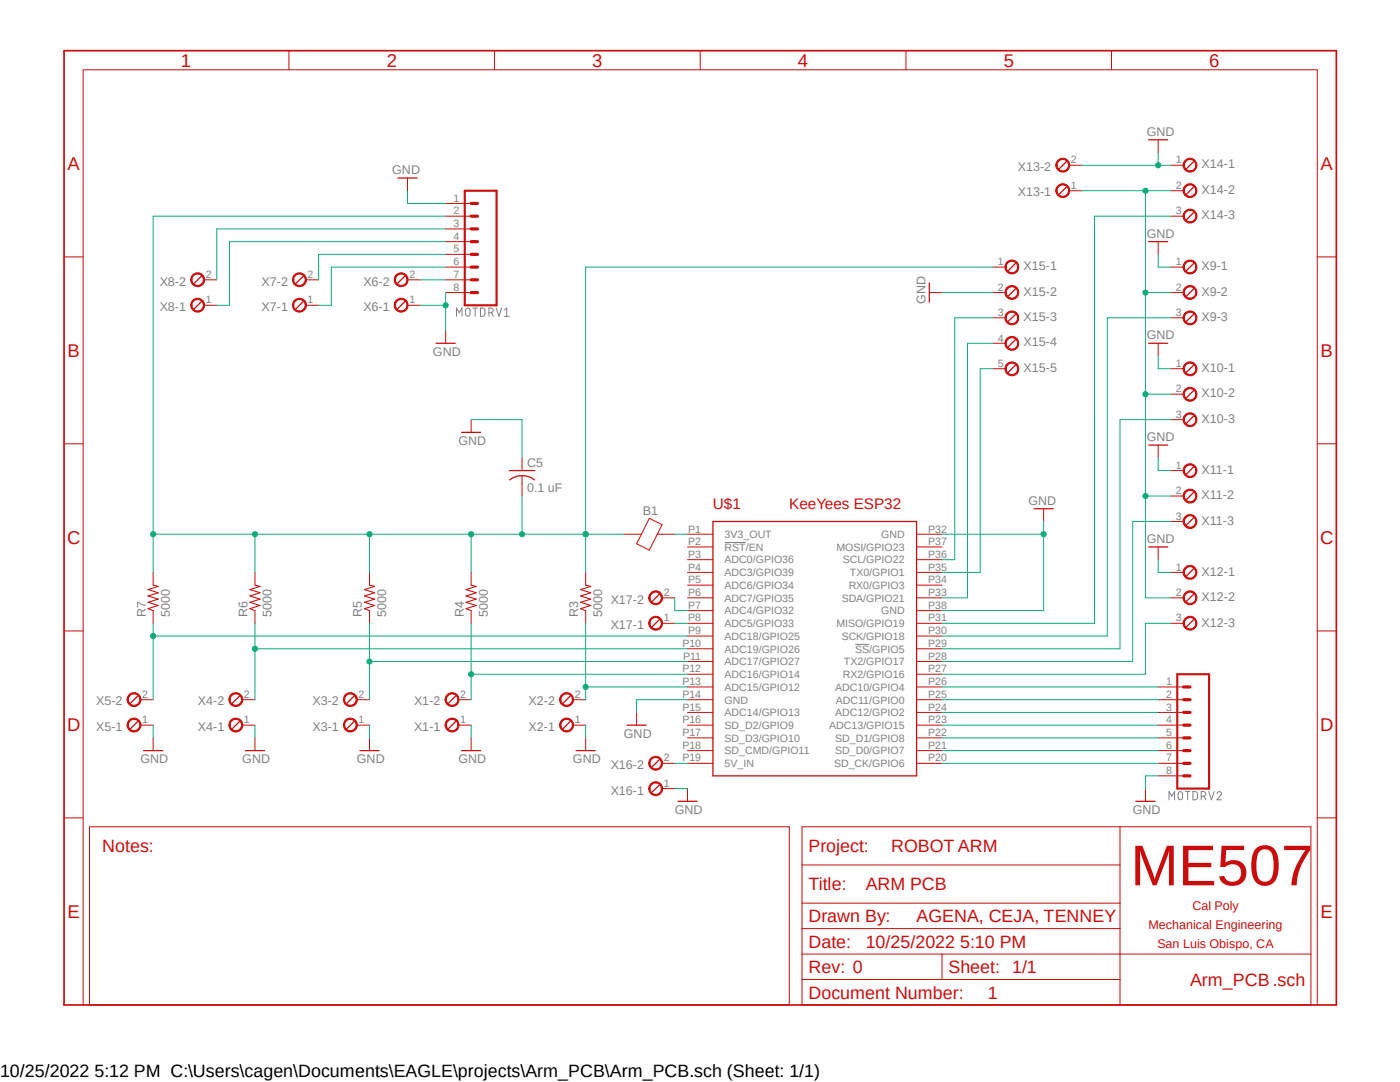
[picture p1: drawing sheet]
<svg xmlns="http://www.w3.org/2000/svg" width="279mm" height="216mm" viewBox="0 0 279 216" stroke-linecap="round" stroke-linejoin="round" font-family="sans-serif">
<path d="M12.3 9.8l254.8 191.3M267.1 9.8l-254.8 191.3" fill="none" stroke="#fff" stroke-width=".2"/>
<g fill="none" stroke="#808080" stroke-width=".2">
<path d="M91.1 63.1v-1.6l.6 .9 .5-.9v1.6M93 61.7l.1-.1a.44 .44 0 0 1 .7 .3v.8a.45 .45 0 0 1-.3 .4 .45 .45 0 0 1-.5-.2zM94.4 61.5h.9M94.8 61.5v1.6M95.9 61.5l.7 .1a1.26 1.26 0 0 1 .1 1.3l-.3 .2h-.5zM97.6 62.4h.4a.47 .47 0 0 0 .5-.5 .47 .47 0 0 0-.5-.4h-.4v1.6M98.1 62.4l.4 .7M99 61.5l.6 1.6 .5-1.6M100.7 63.1h.9M100.7 61.8l.4-.3v1.6M144.6 108.2h4.2M170.7 128.6h2.8"/>
<path d="M233.3 159.6v-1.7l.5 1 .6-1v1.7M235.2 158.2l.1-.2a.44 .44 0 0 1 .7 .4v.7a.45 .45 0 0 1-.3 .5 .45 .45 0 0 1-.5-.3zM236.6 157.9h.8M237 157.9v1.7M238.1 157.9l.7 .1a1.26 1.26 0 0 1 .1 1.3l-.4 .3h-.4zM239.7 158.9h.5a.47 .47 0 0 0 .5-.5 .47 .47 0 0 0-.5-.5h-.5v1.7M240.3 158.9l.4 .7M241.2 157.9l.6 1.7 .5-1.7M242.9 158.3a.44 .44 0 0 1 .6-.3 .44 .44 0 0 1 .1 .7l-.7 .9h.9"/>
</g>
<g fill="none" stroke="#c90d0c" stroke-width=".2">
<path d="M137.2 106.6h5.1M137.2 109.1h5.1M137.2 111.7h5.1M137.2 114.2h5.1M137.2 116.8h5.1M137.2 119.3h5.1M182.9 106.6h5.1M182.9 109.1h5.1M182.9 111.7h5.1M182.9 114.2h5.1M182.9 116.8h5.1M182.9 119.3h5.1"/>
<path d="M208.3 101.5v2.6M137.2 121.8h5.1M137.2 124.4h5.1M137.2 126.9h5.1M137.2 129.5h5.1M137.2 132h5.1M137.2 134.5h5.1M137.2 137.1h5.1M137.2 139.6h5.1M182.9 121.8h5.1M182.9 124.4h5.1M182.9 126.9h5.1"/>
<path d="M182.9 129.5h5.1M182.9 132h5.1M182.9 134.5h5.1M182.9 137.1h5.1M182.9 139.6h5.1M127 142.2v2.5M137.2 142.2h5.1M137.2 144.7h5.1M137.2 147.2h5.1M137.2 149.8h5.1M137.2 152.3h5.1M182.9 142.2h5.1"/>
<path d="M182.9 144.7h5.1M182.9 147.2h5.1M182.9 149.8h5.1M182.9 152.3h5.1"/>
</g>
<path d="M142.3 104.1h40.6v50.7h-40.6zM206.4 101.5h3.8M113.8 143.9l-1.5 1.6M125.1 144.7h3.8" fill="none" stroke="#c90d0c" stroke-width=".25"/>
<path d="M112 143.8a1.4 1.4 0 0 1 2.2 .1 1.4 1.4 0 0 1-.7 2.1 1.4 1.4 0 0 1-1.8-1.3h.2a1.15 1.15 0 0 1 1.6-1.1 1.15 1.15 0 0 1 .4 1.8 1.15 1.15 0 0 1-1.9-.3l-.1-.4h-.2z" fill-rule="evenodd" fill="#c90d0c"/>
<path d="M112 143.8a1.4 1.4 0 0 1 2.2 .1 1.4 1.4 0 0 1-.7 2.1 1.4 1.4 0 0 1-1.8-1.3h.2a1.15 1.15 0 0 1 1.6-1.1 1.15 1.15 0 0 1 .4 1.8 1.15 1.15 0 0 1-1.9-.3l-.1-.4h-.2zM114.3 144.7h2.6" fill="none" stroke="#c90d0c" stroke-width=".2"/>
<path d="M113.8 138.9l-1.5 1.5" fill="none" stroke="#c90d0c" stroke-width=".25"/>
<path d="M112 138.7a1.4 1.4 0 0 1 2.2 .1 1.4 1.4 0 0 1-.7 2.1 1.4 1.4 0 0 1-1.8-1.3h.2a1.15 1.15 0 0 1 1.6-1.1 1.15 1.15 0 0 1 .4 1.9 1.15 1.15 0 0 1-1.9-.4l-.1-.4h-.2z" fill-rule="evenodd" fill="#c90d0c"/>
<path d="M116.9 114.2v2.6M112 138.7a1.4 1.4 0 0 1 2.2 .1 1.4 1.4 0 0 1-.7 2.1 1.4 1.4 0 0 1-1.8-1.3h.2a1.15 1.15 0 0 1 1.6-1.1 1.15 1.15 0 0 1 .4 1.9 1.15 1.15 0 0 1-1.9-.4l-.1-.4h-.2zM114.3 139.6h2.6M116.9 121.8v2.6M116.9 147.2v2.6" fill="none" stroke="#c90d0c" stroke-width=".2"/>
<path d="M116.9 116.8l1 .2-2 .6 2 .7-2 .6 2 .6-2 .7 2 .6-2 .7 1 .3" fill="none" stroke="#c90d0c" stroke-width=".21"/>
<path d="M91 143.9l-1.5 1.6M115 149.8h3.8" fill="none" stroke="#c90d0c" stroke-width=".25"/>
<path d="M89.2 143.8a1.4 1.4 0 0 1 2.2 .1 1.4 1.4 0 0 1-.8 2.1 1.4 1.4 0 0 1-1.8-1.3h.3a1.15 1.15 0 0 1 1.5-1.1 1.15 1.15 0 0 1 .4 1.8 1.15 1.15 0 0 1-1.8-.3l-.1-.4h-.3z" fill-rule="evenodd" fill="#c90d0c"/>
<path d="M89.2 143.8a1.4 1.4 0 0 1 2.2 .1 1.4 1.4 0 0 1-.8 2.1 1.4 1.4 0 0 1-1.8-1.3h.3a1.15 1.15 0 0 1 1.5-1.1 1.15 1.15 0 0 1 .4 1.8 1.15 1.15 0 0 1-1.8-.3l-.1-.4h-.3zM91.5 144.7h2.5" fill="none" stroke="#c90d0c" stroke-width=".2"/>
<path d="M91 138.9l-1.5 1.5" fill="none" stroke="#c90d0c" stroke-width=".25"/>
<path d="M89.2 138.7a1.4 1.4 0 0 1 2.2 .1 1.4 1.4 0 0 1-.8 2.1 1.4 1.4 0 0 1-1.8-1.3h.3a1.15 1.15 0 0 1 1.5-1.1 1.15 1.15 0 0 1 .4 1.9 1.15 1.15 0 0 1-1.8-.4l-.1-.4h-.3z" fill-rule="evenodd" fill="#c90d0c"/>
<path d="M94 114.2v2.6M89.2 138.7a1.4 1.4 0 0 1 2.2 .1 1.4 1.4 0 0 1-.8 2.1 1.4 1.4 0 0 1-1.8-1.3h.3a1.15 1.15 0 0 1 1.5-1.1 1.15 1.15 0 0 1 .4 1.9 1.15 1.15 0 0 1-1.8-.4l-.1-.4h-.3zM91.5 139.6h2.5M94 121.8v2.6M94 147.2v2.6" fill="none" stroke="#c90d0c" stroke-width=".2"/>
<path d="M94 116.8l1 .2-2 .6 2 .7-2 .6 2 .6-2 .7 2 .6-2 .7 1 .3" fill="none" stroke="#c90d0c" stroke-width=".21"/>
<path d="M70.7 143.9l-1.5 1.6M92.1 149.8h3.8" fill="none" stroke="#c90d0c" stroke-width=".25"/>
<path d="M68.8 143.8a1.41 1.41 0 0 1 2.3 0 1.41 1.41 0 0 1-.7 2.2 1.41 1.41 0 0 1-1.9-1.3h.3a1.14 1.14 0 0 1 1.5-1.1 1.14 1.14 0 0 1 .6 1.7 1.14 1.14 0 0 1-1.9 .1l-.2-.7h-.3z" fill-rule="evenodd" fill="#c90d0c"/>
<path d="M68.8 143.8a1.41 1.41 0 0 1 2.3 0 1.41 1.41 0 0 1-.7 2.2 1.41 1.41 0 0 1-1.9-1.3h.3a1.14 1.14 0 0 1 1.5-1.1 1.14 1.14 0 0 1 .6 1.7 1.14 1.14 0 0 1-1.9 .1l-.2-.7h-.3zM71.2 144.7h2.5" fill="none" stroke="#c90d0c" stroke-width=".2"/>
<path d="M70.7 138.9l-1.5 1.5" fill="none" stroke="#c90d0c" stroke-width=".25"/>
<path d="M68.8 138.7a1.41 1.41 0 0 1 2.3 0 1.41 1.41 0 0 1-.7 2.2 1.41 1.41 0 0 1-1.9-1.3h.3a1.14 1.14 0 0 1 1.5-1.1 1.14 1.14 0 0 1 .6 1.8 1.14 1.14 0 0 1-1.9 0l-.2-.7h-.3z" fill-rule="evenodd" fill="#c90d0c"/>
<path d="M73.7 114.2v2.6M68.8 138.7a1.41 1.41 0 0 1 2.3 0 1.41 1.41 0 0 1-.7 2.2 1.41 1.41 0 0 1-1.9-1.3h.3a1.14 1.14 0 0 1 1.5-1.1 1.14 1.14 0 0 1 .6 1.8 1.14 1.14 0 0 1-1.9 0l-.2-.7h-.3zM71.2 139.6h2.5M73.7 121.8v2.6M73.7 147.2v2.6" fill="none" stroke="#c90d0c" stroke-width=".2"/>
<path d="M73.7 116.8l1.1 .2-2.1 .6 2.1 .7-2.1 .6 2.1 .6-2.1 .7 2.1 .6-2.1 .7 1 .3" fill="none" stroke="#c90d0c" stroke-width=".21"/>
<path d="M47.8 143.9l-1.5 1.6M71.8 149.8h3.8" fill="none" stroke="#c90d0c" stroke-width=".25"/>
<path d="M46 143.8a1.41 1.41 0 0 1 2.2 0 1.41 1.41 0 0 1-.7 2.2 1.41 1.41 0 0 1-1.8-1.3h.2a1.14 1.14 0 0 1 1.5-1.1 1.14 1.14 0 0 1 .6 1.7 1.14 1.14 0 0 1-1.8 .1l-.3-.7h-.2z" fill-rule="evenodd" fill="#c90d0c"/>
<path d="M46 143.8a1.41 1.41 0 0 1 2.2 0 1.41 1.41 0 0 1-.7 2.2 1.41 1.41 0 0 1-1.8-1.3h.2a1.14 1.14 0 0 1 1.5-1.1 1.14 1.14 0 0 1 .6 1.7 1.14 1.14 0 0 1-1.8 .1l-.3-.7h-.2zM48.3 144.7h2.6" fill="none" stroke="#c90d0c" stroke-width=".2"/>
<path d="M47.8 138.9l-1.5 1.5" fill="none" stroke="#c90d0c" stroke-width=".25"/>
<path d="M46 138.7a1.41 1.41 0 0 1 2.2 0 1.41 1.41 0 0 1-.7 2.2 1.41 1.41 0 0 1-1.8-1.3h.2a1.14 1.14 0 0 1 1.5-1.1 1.14 1.14 0 0 1 .6 1.8 1.14 1.14 0 0 1-1.8 0l-.3-.7h-.2z" fill-rule="evenodd" fill="#c90d0c"/>
<path d="M50.9 114.2v2.6M46 138.7a1.41 1.41 0 0 1 2.2 0 1.41 1.41 0 0 1-.7 2.2 1.41 1.41 0 0 1-1.8-1.3h.2a1.14 1.14 0 0 1 1.5-1.1 1.14 1.14 0 0 1 .6 1.8 1.14 1.14 0 0 1-1.8 0l-.3-.7h-.2zM48.3 139.6h2.6M50.9 121.8v2.6M50.9 147.2v2.6" fill="none" stroke="#c90d0c" stroke-width=".2"/>
<path d="M50.9 116.8l1 .2-2 .6 2 .7-2 .6 2 .6-2 .7 2 .6-2 .7 1 .3" fill="none" stroke="#c90d0c" stroke-width=".21"/>
<path d="M27.5 143.9l-1.5 1.6M49 149.8h3.8" fill="none" stroke="#c90d0c" stroke-width=".25"/>
<path d="M25.7 143.8a1.4 1.4 0 0 1 2.2 .1 1.4 1.4 0 0 1-.7 2.1 1.4 1.4 0 0 1-1.8-1.3h.2a1.13 1.13 0 0 1 1.5-1.1 1.13 1.13 0 0 1 .5 1.8 1.13 1.13 0 0 1-1.9-.3l-.1-.4h-.2z" fill-rule="evenodd" fill="#c90d0c"/>
<path d="M25.7 143.8a1.4 1.4 0 0 1 2.2 .1 1.4 1.4 0 0 1-.7 2.1 1.4 1.4 0 0 1-1.8-1.3h.2a1.13 1.13 0 0 1 1.5-1.1 1.13 1.13 0 0 1 .5 1.8 1.13 1.13 0 0 1-1.9-.3l-.1-.4h-.2zM28 144.7h2.6" fill="none" stroke="#c90d0c" stroke-width=".2"/>
<path d="M27.5 138.9l-1.5 1.5" fill="none" stroke="#c90d0c" stroke-width=".25"/>
<path d="M25.7 138.7a1.4 1.4 0 0 1 2.2 .1 1.4 1.4 0 0 1-.7 2.1 1.4 1.4 0 0 1-1.8-1.3h.2a1.13 1.13 0 0 1 1.5-1.1 1.13 1.13 0 0 1 .5 1.9 1.13 1.13 0 0 1-1.9-.4l-.1-.4h-.2z" fill-rule="evenodd" fill="#c90d0c"/>
<g fill="none" stroke="#c90d0c" stroke-width=".2">
<path d="M57.7 10.1v3.8M98.7 10.1v3.8M139.7 10.1v3.8M180.8 10.1v3.8M221.8 10.1v3.8M81.3 35.5v2.6M12.8 51.3h3.8M262.9 51.3h3.8M12.8 88.6h3.8M94 83.7v2.6M104.2 91.4v2.5M104.2 94.9v4.1"/>
<path d="M262.9 88.6h3.8M30.6 114.2v2.6M124.5 106.6h3.5M128 106.6l1.6-3.2 2.5 1.3-.9 1.9M128 106.6l-1 1.9 2.6 1.3 1.6-3.2M131.2 106.6h3.5M12.8 125.9h3.8M25.7 138.7a1.4 1.4 0 0 1 2.2 .1 1.4 1.4 0 0 1-.7 2.1 1.4 1.4 0 0 1-1.8-1.3h.2a1.13 1.13 0 0 1 1.5-1.1 1.13 1.13 0 0 1 .5 1.9 1.13 1.13 0 0 1-1.9-.4l-.1-.4h-.2zM28 139.6h2.6M30.6 121.8v2.6M262.9 125.9h3.8M30.6 147.2v2.6"/>
<path d="M12.8 163.2h3.8M17.9 165h139.6v35.5h-139.6zM160.1 165h101.5v35.5h-101.5zM160.1 172.6h63.4M223.5 165v35.5M262.9 163.2h3.8M160.1 190.4h101.5M160.1 195.5h63.4M160.1 180.2h63.4M160.1 185.3h63.4M188 190.4v5.1M16.6 200.5v-186.6h246.3v186.6"/>
</g>
<path d="M30.6 116.8l1 .2-2.1 .6 2.1 .7-2.1 .6 2.1 .6-2.1 .7 2.1 .6-2.1 .7 1.1 .3" fill="none" stroke="#c90d0c" stroke-width=".21"/>
<path d="M79.4 35.5h3.8M80.8 60.2l-1.5 1.5M92.1 86.3h3.8M101.6 93.9h5.1M101.7 95.8a4 4 0 0 1 5 0M28.7 149.8h3.8" fill="none" stroke="#c90d0c" stroke-width=".25"/>
<path d="M12.8 10.1h253.9v190.4h-253.9z" fill="none" stroke="#c90d0c" stroke-width=".34"/>
<path d="M79 60a1.39 1.39 0 0 1 2.2 0 1.39 1.39 0 0 1-.7 2.2 1.39 1.39 0 0 1-1.8-1.3h.2a1.15 1.15 0 0 1 1.6-1.1 1.15 1.15 0 0 1 .4 1.9 1.15 1.15 0 0 1-1.9-.4l-.1-.4h-.2v-.5z" fill-rule="evenodd" fill="#c90d0c"/>
<path d="M79 60a1.39 1.39 0 0 1 2.2 0 1.39 1.39 0 0 1-.7 2.2 1.39 1.39 0 0 1-1.8-1.3h.2a1.15 1.15 0 0 1 1.6-1.1 1.15 1.15 0 0 1 .4 1.9 1.15 1.15 0 0 1-1.9-.4l-.1-.4h-.2v-.5zM81.3 60.9h2.6" fill="none" stroke="#c90d0c" stroke-width=".2"/>
<path d="M80.8 55.1l-1.5 1.5" fill="none" stroke="#c90d0c" stroke-width=".25"/>
<path d="M79 54.9a1.39 1.39 0 0 1 2.2 .1 1.39 1.39 0 0 1-.7 2.1 1.39 1.39 0 0 1-1.8-1.3h.2a1.15 1.15 0 0 1 1.6-1.1 1.15 1.15 0 0 1 .4 1.9 1.15 1.15 0 0 1-1.9-.4l-.1-.4h-.2v-.5z" fill-rule="evenodd" fill="#c90d0c"/>
<path d="M79 54.9a1.39 1.39 0 0 1 2.2 .1 1.39 1.39 0 0 1-.7 2.1 1.39 1.39 0 0 1-1.8-1.3h.2a1.15 1.15 0 0 1 1.6-1.1 1.15 1.15 0 0 1 .4 1.9 1.15 1.15 0 0 1-1.9-.4l-.1-.4h-.2v-.5zM81.3 55.8h2.6" fill="none" stroke="#c90d0c" stroke-width=".2"/>
<path d="M60.5 60.2l-1.5 1.5" fill="none" stroke="#c90d0c" stroke-width=".25"/>
<path d="M58.7 60a1.41 1.41 0 0 1 2.2 0 1.41 1.41 0 0 1-.7 2.2 1.41 1.41 0 0 1-1.8-1.3h.2a1.14 1.14 0 0 1 1.5-1.1 1.14 1.14 0 0 1 .6 1.8 1.14 1.14 0 0 1-1.8 0l-.3-.7h-.2z" fill-rule="evenodd" fill="#c90d0c"/>
<path d="M58.7 60a1.41 1.41 0 0 1 2.2 0 1.41 1.41 0 0 1-.7 2.2 1.41 1.41 0 0 1-1.8-1.3h.2a1.14 1.14 0 0 1 1.5-1.1 1.14 1.14 0 0 1 .6 1.8 1.14 1.14 0 0 1-1.8 0l-.3-.7h-.2zM61 60.9h2.6" fill="none" stroke="#c90d0c" stroke-width=".2"/>
<path d="M60.5 55.1l-1.5 1.5" fill="none" stroke="#c90d0c" stroke-width=".25"/>
<path d="M58.7 54.9a1.41 1.41 0 0 1 2.2 .1 1.41 1.41 0 0 1-.7 2.1 1.41 1.41 0 0 1-1.8-1.3h.2a1.14 1.14 0 0 1 1.5-1.1 1.14 1.14 0 0 1 .6 1.8 1.14 1.14 0 0 1-1.8 .1l-.3-.8h-.2z" fill-rule="evenodd" fill="#c90d0c"/>
<path d="M58.7 54.9a1.41 1.41 0 0 1 2.2 .1 1.41 1.41 0 0 1-.7 2.1 1.41 1.41 0 0 1-1.8-1.3h.2a1.14 1.14 0 0 1 1.5-1.1 1.14 1.14 0 0 1 .6 1.8 1.14 1.14 0 0 1-1.8 .1l-.3-.8h-.2zM61 55.8h2.6" fill="none" stroke="#c90d0c" stroke-width=".2"/>
<path d="M40.2 60.2l-1.5 1.5" fill="none" stroke="#c90d0c" stroke-width=".25"/>
<path d="M38.4 60a1.4 1.4 0 0 1 2.2 .1 1.4 1.4 0 0 1-.7 2.1 1.4 1.4 0 0 1-1.8-1.3h.2a1.14 1.14 0 0 1 1.5-1.1 1.14 1.14 0 0 1 .6 1.8 1.14 1.14 0 0 1-1.8 0l-.3-.7h-.2z" fill-rule="evenodd" fill="#c90d0c"/>
<path d="M38.4 60a1.4 1.4 0 0 1 2.2 .1 1.4 1.4 0 0 1-.7 2.1 1.4 1.4 0 0 1-1.8-1.3h.2a1.14 1.14 0 0 1 1.5-1.1 1.14 1.14 0 0 1 .6 1.8 1.14 1.14 0 0 1-1.8 0l-.3-.7h-.2zM40.7 60.9h2.6" fill="none" stroke="#c90d0c" stroke-width=".2"/>
<path d="M40.2 55.1l-1.5 1.5" fill="none" stroke="#c90d0c" stroke-width=".25"/>
<path d="M38.4 54.9a1.4 1.4 0 0 1 2.2 .2 1.4 1.4 0 0 1-.7 2.1 1.4 1.4 0 0 1-1.8-1.4h.2a1.14 1.14 0 0 1 1.5-1.1 1.14 1.14 0 0 1 .6 1.8 1.14 1.14 0 0 1-1.8 .1l-.3-.8h-.2z" fill-rule="evenodd" fill="#c90d0c"/>
<path d="M38.4 54.9a1.4 1.4 0 0 1 2.2 .2 1.4 1.4 0 0 1-.7 2.1 1.4 1.4 0 0 1-1.8-1.4h.2a1.14 1.14 0 0 1 1.5-1.1 1.14 1.14 0 0 1 .6 1.8 1.14 1.14 0 0 1-1.8 .1l-.3-.8h-.2zM40.7 55.8h2.6M88.9 66v2.5M228.6 157.4v2.5" fill="none" stroke="#c90d0c" stroke-width=".2"/>
<path d="M238.3 32.2l-1.6 1.5M87 68.5h3.8M226.7 159.9h3.8" fill="none" stroke="#c90d0c" stroke-width=".25"/>
<path d="M236.4 32.1a1.39 1.39 0 0 1 2.3 .2 1.39 1.39 0 0 1-.8 2 1.39 1.39 0 0 1-1.8-1.3h.2a1.15 1.15 0 0 1 1.6-1.1 1.15 1.15 0 0 1 .4 1.8 1.15 1.15 0 0 1-1.9-.3l-.1-.4h-.2z" fill-rule="evenodd" fill="#c90d0c"/>
<path d="M233.7 33h2.5M236.4 32.1a1.39 1.39 0 0 1 2.3 .2 1.39 1.39 0 0 1-.8 2 1.39 1.39 0 0 1-1.8-1.3h.2a1.15 1.15 0 0 1 1.6-1.1 1.15 1.15 0 0 1 .4 1.8 1.15 1.15 0 0 1-1.9-.3l-.1-.4h-.2z" fill="none" stroke="#c90d0c" stroke-width=".2"/>
<path d="M238.3 37.3l-1.6 1.5" fill="none" stroke="#c90d0c" stroke-width=".25"/>
<path d="M236.4 37.2a1.39 1.39 0 0 1 2.3 .1 1.39 1.39 0 0 1-.8 2.1 1.39 1.39 0 0 1-1.8-1.3h.2a1.15 1.15 0 0 1 1.6-1.2 1.15 1.15 0 0 1 .4 1.9 1.15 1.15 0 0 1-1.9-.4l-.1-.3h-.2l.1-.6z" fill-rule="evenodd" fill="#c90d0c"/>
<path d="M233.7 38.1h2.5M236.4 37.2a1.39 1.39 0 0 1 2.3 .1 1.39 1.39 0 0 1-.8 2.1 1.39 1.39 0 0 1-1.8-1.3h.2a1.15 1.15 0 0 1 1.6-1.2 1.15 1.15 0 0 1 .4 1.9 1.15 1.15 0 0 1-1.9-.4l-.1-.3h-.2l.1-.6z" fill="none" stroke="#c90d0c" stroke-width=".2"/>
<path d="M238.3 42.4l-1.6 1.5" fill="none" stroke="#c90d0c" stroke-width=".25"/>
<path d="M236.4 42.2a1.39 1.39 0 0 1 2.3 .2 1.39 1.39 0 0 1-.8 2.1 1.39 1.39 0 0 1-1.8-1.4h.2a1.15 1.15 0 0 1 1.6-1.1 1.15 1.15 0 0 1 .4 1.9 1.15 1.15 0 0 1-1.9-.4l-.1-.4h-.2l.1-.5z" fill-rule="evenodd" fill="#c90d0c"/>
<path d="M233.7 43.1h2.5M236.4 42.2a1.39 1.39 0 0 1 2.3 .2 1.39 1.39 0 0 1-.8 2.1 1.39 1.39 0 0 1-1.8-1.4h.2a1.15 1.15 0 0 1 1.6-1.1 1.15 1.15 0 0 1 .4 1.9 1.15 1.15 0 0 1-1.9-.4l-.1-.4h-.2l.1-.5z" fill="none" stroke="#c90d0c" stroke-width=".2"/>
<path d="M238.3 52.5l-1.6 1.6" fill="none" stroke="#c90d0c" stroke-width=".25"/>
<path d="M236.4 52.4a1.4 1.4 0 0 1 2.3 .1 1.4 1.4 0 0 1-.8 2.1 1.4 1.4 0 0 1-1.8-1.3h.2a1.15 1.15 0 0 1 1.6-1.1 1.15 1.15 0 0 1 .4 1.8 1.15 1.15 0 0 1-1.9-.3l-.1-.4h-.2z" fill-rule="evenodd" fill="#c90d0c"/>
<path d="M233.7 53.3h2.5M236.4 52.4a1.4 1.4 0 0 1 2.3 .1 1.4 1.4 0 0 1-.8 2.1 1.4 1.4 0 0 1-1.8-1.3h.2a1.15 1.15 0 0 1 1.6-1.1 1.15 1.15 0 0 1 .4 1.8 1.15 1.15 0 0 1-1.9-.3l-.1-.4h-.2z" fill="none" stroke="#c90d0c" stroke-width=".2"/>
<path d="M238.3 57.6l-1.6 1.5" fill="none" stroke="#c90d0c" stroke-width=".25"/>
<path d="M236.4 57.4a1.4 1.4 0 0 1 2.3 .2 1.4 1.4 0 0 1-.8 2.1 1.4 1.4 0 0 1-1.8-1.3h.2a1.15 1.15 0 0 1 1.6-1.2 1.15 1.15 0 0 1 .4 1.9 1.15 1.15 0 0 1-1.9-.3l-.1-.4h-.2z" fill-rule="evenodd" fill="#c90d0c"/>
<path d="M233.7 58.4h2.5M236.4 57.4a1.4 1.4 0 0 1 2.3 .2 1.4 1.4 0 0 1-.8 2.1 1.4 1.4 0 0 1-1.8-1.3h.2a1.15 1.15 0 0 1 1.6-1.2 1.15 1.15 0 0 1 .4 1.9 1.15 1.15 0 0 1-1.9-.3l-.1-.4h-.2z" fill="none" stroke="#c90d0c" stroke-width=".2"/>
<path d="M238.3 62.7l-1.6 1.5" fill="none" stroke="#c90d0c" stroke-width=".25"/>
<path d="M236.4 62.5a1.4 1.4 0 0 1 2.3 .2 1.4 1.4 0 0 1-.8 2.1 1.4 1.4 0 0 1-1.8-1.4h.2a1.15 1.15 0 0 1 1.6-1.1 1.15 1.15 0 0 1 .4 1.9 1.15 1.15 0 0 1-1.9-.4l-.1-.4h-.2z" fill-rule="evenodd" fill="#c90d0c"/>
<path d="M233.7 63.4h2.5M236.4 62.5a1.4 1.4 0 0 1 2.3 .2 1.4 1.4 0 0 1-.8 2.1 1.4 1.4 0 0 1-1.8-1.4h.2a1.15 1.15 0 0 1 1.6-1.1 1.15 1.15 0 0 1 .4 1.9 1.15 1.15 0 0 1-1.9-.4l-.1-.4h-.2z" fill="none" stroke="#c90d0c" stroke-width=".2"/>
<path d="M238.3 72.8l-1.6 1.5" fill="none" stroke="#c90d0c" stroke-width=".25"/>
<path d="M236.4 72.7a1.4 1.4 0 0 1 2.3 .1 1.4 1.4 0 0 1-.8 2.1 1.4 1.4 0 0 1-1.8-1.3h.2a1.15 1.15 0 0 1 1.6-1.1 1.15 1.15 0 0 1 .4 1.9 1.15 1.15 0 0 1-1.9-.4l-.1-.4h-.2z" fill-rule="evenodd" fill="#c90d0c"/>
<path d="M233.7 73.6h2.5M236.4 72.7a1.4 1.4 0 0 1 2.3 .1 1.4 1.4 0 0 1-.8 2.1 1.4 1.4 0 0 1-1.8-1.3h.2a1.15 1.15 0 0 1 1.6-1.1 1.15 1.15 0 0 1 .4 1.9 1.15 1.15 0 0 1-1.9-.4l-.1-.4h-.2z" fill="none" stroke="#c90d0c" stroke-width=".2"/>
<path d="M238.3 77.9l-1.6 1.5" fill="none" stroke="#c90d0c" stroke-width=".25"/>
<path d="M236.4 77.8a1.4 1.4 0 0 1 2.3 .1 1.4 1.4 0 0 1-.8 2.1 1.4 1.4 0 0 1-1.8-1.3h.2a1.15 1.15 0 0 1 1.6-1.1 1.15 1.15 0 0 1 .4 1.9 1.15 1.15 0 0 1-1.9-.4l-.1-.4h-.2z" fill-rule="evenodd" fill="#c90d0c"/>
<path d="M233.7 78.7h2.5M236.4 77.8a1.4 1.4 0 0 1 2.3 .1 1.4 1.4 0 0 1-.8 2.1 1.4 1.4 0 0 1-1.8-1.3h.2a1.15 1.15 0 0 1 1.6-1.1 1.15 1.15 0 0 1 .4 1.9 1.15 1.15 0 0 1-1.9-.4l-.1-.4h-.2z" fill="none" stroke="#c90d0c" stroke-width=".2"/>
<path d="M238.3 83l-1.6 1.5" fill="none" stroke="#c90d0c" stroke-width=".25"/>
<path d="M236.4 82.8a1.4 1.4 0 0 1 2.3 .2 1.4 1.4 0 0 1-.8 2.1 1.4 1.4 0 0 1-1.8-1.4h.2a1.15 1.15 0 0 1 1.6-1 1.15 1.15 0 0 1 .4 1.8 1.15 1.15 0 0 1-1.9-.3l-.1-.5h-.2z" fill-rule="evenodd" fill="#c90d0c"/>
<path d="M233.7 83.7h2.5M236.4 82.8a1.4 1.4 0 0 1 2.3 .2 1.4 1.4 0 0 1-.8 2.1 1.4 1.4 0 0 1-1.8-1.4h.2a1.15 1.15 0 0 1 1.6-1 1.15 1.15 0 0 1 .4 1.8 1.15 1.15 0 0 1-1.9-.3l-.1-.5h-.2z" fill="none" stroke="#c90d0c" stroke-width=".2"/>
<path d="M238.3 93.1l-1.6 1.6" fill="none" stroke="#c90d0c" stroke-width=".25"/>
<path d="M236.4 93a1.39 1.39 0 0 1 2.3 .2 1.39 1.39 0 0 1-.8 2.1 1.39 1.39 0 0 1-1.8-1.4h.2a1.15 1.15 0 0 1 1.6-1.1 1.15 1.15 0 0 1 .4 1.8 1.15 1.15 0 0 1-1.9-.3l-.1-.4h-.2z" fill-rule="evenodd" fill="#c90d0c"/>
<path d="M233.7 93.9h2.5M236.4 93a1.39 1.39 0 0 1 2.3 .2 1.39 1.39 0 0 1-.8 2.1 1.39 1.39 0 0 1-1.8-1.4h.2a1.15 1.15 0 0 1 1.6-1.1 1.15 1.15 0 0 1 .4 1.8 1.15 1.15 0 0 1-1.9-.3l-.1-.4h-.2z" fill="none" stroke="#c90d0c" stroke-width=".2"/>
<path d="M238.3 98.2l-1.6 1.5" fill="none" stroke="#c90d0c" stroke-width=".25"/>
<path d="M236.4 98.1a1.39 1.39 0 0 1 2.3 .1 1.39 1.39 0 0 1-.8 2.1 1.39 1.39 0 0 1-1.8-1.3h.2a1.15 1.15 0 0 1 1.6-1.2 1.15 1.15 0 0 1 .4 1.9 1.15 1.15 0 0 1-1.9-.3l-.1-.4h-.2z" fill-rule="evenodd" fill="#c90d0c"/>
<path d="M233.7 99h2.5M236.4 98.1a1.39 1.39 0 0 1 2.3 .1 1.39 1.39 0 0 1-.8 2.1 1.39 1.39 0 0 1-1.8-1.3h.2a1.15 1.15 0 0 1 1.6-1.2 1.15 1.15 0 0 1 .4 1.9 1.15 1.15 0 0 1-1.9-.3l-.1-.4h-.2z" fill="none" stroke="#c90d0c" stroke-width=".2"/>
<path d="M238.3 103.3l-1.6 1.5" fill="none" stroke="#c90d0c" stroke-width=".25"/>
<path d="M236.4 103.2a1.39 1.39 0 0 1 2.3 .1 1.39 1.39 0 0 1-.8 2.1 1.39 1.39 0 0 1-1.8-1.3h.2a1.15 1.15 0 0 1 1.6-1.2 1.15 1.15 0 0 1 .4 1.9 1.15 1.15 0 0 1-1.9-.4l-.1-.3h-.2z" fill-rule="evenodd" fill="#c90d0c"/>
<path d="M233.7 104.1h2.5M236.4 103.2a1.39 1.39 0 0 1 2.3 .1 1.39 1.39 0 0 1-.8 2.1 1.39 1.39 0 0 1-1.8-1.3h.2a1.15 1.15 0 0 1 1.6-1.2 1.15 1.15 0 0 1 .4 1.9 1.15 1.15 0 0 1-1.9-.4l-.1-.3h-.2z" fill="none" stroke="#c90d0c" stroke-width=".2"/>
<path d="M238.3 113.5l-1.6 1.5" fill="none" stroke="#c90d0c" stroke-width=".25"/>
<path d="M236.4 113.3a1.39 1.39 0 0 1 2.3 .2 1.39 1.39 0 0 1-.8 2.1 1.39 1.39 0 0 1-1.8-1.4h.2a1.15 1.15 0 0 1 1.6-1.1 1.15 1.15 0 0 1 .4 1.9 1.15 1.15 0 0 1-1.9-.4l-.1-.4h-.2z" fill-rule="evenodd" fill="#c90d0c"/>
<path d="M233.7 114.2h2.5M236.4 113.3a1.39 1.39 0 0 1 2.3 .2 1.39 1.39 0 0 1-.8 2.1 1.39 1.39 0 0 1-1.8-1.4h.2a1.15 1.15 0 0 1 1.6-1.1 1.15 1.15 0 0 1 .4 1.9 1.15 1.15 0 0 1-1.9-.4l-.1-.4h-.2z" fill="none" stroke="#c90d0c" stroke-width=".2"/>
<path d="M238.3 118.5l-1.6 1.6" fill="none" stroke="#c90d0c" stroke-width=".25"/>
<path d="M236.4 118.4a1.39 1.39 0 0 1 2.3 .2 1.39 1.39 0 0 1-.8 2.1 1.39 1.39 0 0 1-1.8-1.4h.2a1.15 1.15 0 0 1 1.6-1.1 1.15 1.15 0 0 1 .4 1.8 1.15 1.15 0 0 1-1.9-.3l-.1-.4h-.2z" fill-rule="evenodd" fill="#c90d0c"/>
<path d="M233.7 119.3h2.5M236.4 118.4a1.39 1.39 0 0 1 2.3 .2 1.39 1.39 0 0 1-.8 2.1 1.39 1.39 0 0 1-1.8-1.4h.2a1.15 1.15 0 0 1 1.6-1.1 1.15 1.15 0 0 1 .4 1.8 1.15 1.15 0 0 1-1.9-.3l-.1-.4h-.2z" fill="none" stroke="#c90d0c" stroke-width=".2"/>
<path d="M238.3 123.6l-1.6 1.5" fill="none" stroke="#c90d0c" stroke-width=".25"/>
<path d="M236.4 123.5a1.39 1.39 0 0 1 2.3 .1 1.39 1.39 0 0 1-.8 2.1 1.39 1.39 0 0 1-1.8-1.3h.2a1.15 1.15 0 0 1 1.6-1.2 1.15 1.15 0 0 1 .4 1.9 1.15 1.15 0 0 1-1.9-.3l-.1-.4h-.2z" fill-rule="evenodd" fill="#c90d0c"/>
<path d="M231.1 27.9v2.5M231.1 48.2v2.6M231.1 68.5v2.5M231.1 88.8v2.6M231.1 109.1v2.6M233.7 124.4h2.5M236.4 123.5a1.39 1.39 0 0 1 2.3 .1 1.39 1.39 0 0 1-.8 2.1 1.39 1.39 0 0 1-1.8-1.3h.2a1.15 1.15 0 0 1 1.6-1.2 1.15 1.15 0 0 1 .4 1.9 1.15 1.15 0 0 1-1.9-.3l-.1-.4h-.2z" fill="none" stroke="#c90d0c" stroke-width=".2"/>
<path d="M212.9 37.3l-1.6 1.5M229.2 27.9h3.8M229.2 48.2h3.8M229.2 68.5h3.8M229.2 88.8h3.8M229.2 109.1h3.8" fill="none" stroke="#c90d0c" stroke-width=".25"/>
<path d="M211 37.2a1.39 1.39 0 0 1 2.3 .1 1.39 1.39 0 0 1-.8 2.1 1.39 1.39 0 0 1-1.8-1.3h.2a1.15 1.15 0 0 1 1.6-1.2 1.15 1.15 0 0 1 .4 1.9 1.15 1.15 0 0 1-1.9-.4l-.1-.3h-.2l.1-.6z" fill-rule="evenodd" fill="#c90d0c"/>
<path d="M211 37.2a1.39 1.39 0 0 1 2.3 .1 1.39 1.39 0 0 1-.8 2.1 1.39 1.39 0 0 1-1.8-1.3h.2a1.15 1.15 0 0 1 1.6-1.2 1.15 1.15 0 0 1 .4 1.9 1.15 1.15 0 0 1-1.9-.4l-.1-.3h-.2l.1-.6zM213.4 38.1h2.5" fill="none" stroke="#c90d0c" stroke-width=".2"/>
<path d="M212.9 32.2l-1.6 1.5" fill="none" stroke="#c90d0c" stroke-width=".25"/>
<path d="M211 32.1a1.39 1.39 0 0 1 2.3 .2 1.39 1.39 0 0 1-.8 2 1.39 1.39 0 0 1-1.8-1.3h.2a1.15 1.15 0 0 1 1.6-1.1 1.15 1.15 0 0 1 .4 1.8 1.15 1.15 0 0 1-1.9-.3l-.1-.4h-.2z" fill-rule="evenodd" fill="#c90d0c"/>
<g fill="none" stroke="#c90d0c" stroke-width=".2">
<path d="M211 32.1a1.39 1.39 0 0 1 2.3 .2 1.39 1.39 0 0 1-.8 2 1.39 1.39 0 0 1-1.8-1.3h.2a1.15 1.15 0 0 1 1.6-1.1 1.15 1.15 0 0 1 .4 1.8 1.15 1.15 0 0 1-1.9-.3l-.1-.4h-.2zM213.4 33h2.5M88.9 40.6h5.1M88.9 43.1h5.1M88.9 45.7h5.1M88.9 48.2h5.1M88.9 50.8h5.1M88.9 53.3h5.1M88.9 55.8h5.1M88.9 58.4h5.1M185.5 58.4h2.5M231.1 137.1h5.1"/>
<path d="M231.1 139.6h5.1M231.1 142.2h5.1M231.1 144.7h5.1M231.1 147.2h5.1M231.1 149.8h5.1M231.1 152.3h5.1M231.1 154.8h5.1"/>
</g>
<path d="M92.8 38.1h6.3v22.8h-6.3zM234.9 134.5h6.4v22.9h-6.4z" fill="none" stroke="#c90d0c" stroke-width=".42"/>
<g fill="none" stroke="#c90d0c" stroke-width=".64">
<path d="M94 45.7h1.3M94 43.1h1.3M94 40.6h1.3M94 50.8h1.3M94 48.2h1.3M94 53.3h1.3M94 55.8h1.3M94 58.4h1.3M236.2 139.6h1.3M236.2 137.1h1.3M236.2 142.2h1.3M236.2 147.2h1.3"/>
<path d="M236.2 144.7h1.3M236.2 149.8h1.3M236.2 152.3h1.3M236.2 154.8h1.3"/>
</g>
<path d="M185.5 56.5v3.8M131.6 156.6l-1.5 1.5" fill="none" stroke="#c90d0c" stroke-width=".25"/>
<path d="M129.8 156.5a1.4 1.4 0 0 1 2.2 .1 1.4 1.4 0 0 1-.8 2.1 1.4 1.4 0 0 1-1.7-1.3h.2a1.13 1.13 0 0 1 1.6-1.1 1.13 1.13 0 0 1 .3 1.8 1.13 1.13 0 0 1-1.8-.3l-.1-.4h-.2z" fill-rule="evenodd" fill="#c90d0c"/>
<path d="M129.8 156.5a1.4 1.4 0 0 1 2.2 .1 1.4 1.4 0 0 1-.8 2.1 1.4 1.4 0 0 1-1.7-1.3h.2a1.13 1.13 0 0 1 1.6-1.1 1.13 1.13 0 0 1 .3 1.8 1.13 1.13 0 0 1-1.8-.3l-.1-.4h-.2zM132.1 157.4h2.6" fill="none" stroke="#c90d0c" stroke-width=".2"/>
<path d="M131.6 151.6l-1.5 1.5" fill="none" stroke="#c90d0c" stroke-width=".25"/>
<path d="M129.8 151.4a1.4 1.4 0 0 1 2.2 .1 1.4 1.4 0 0 1-.7 2.1 1.4 1.4 0 0 1-1.8-1.3h.2a1.13 1.13 0 0 1 1.5-1.1 1.13 1.13 0 0 1 .5 1.9 1.13 1.13 0 0 1-1.9-.4l-.1-.4h-.2z" fill-rule="evenodd" fill="#c90d0c"/>
<path d="M129.8 151.4a1.4 1.4 0 0 1 2.2 .1 1.4 1.4 0 0 1-.7 2.1 1.4 1.4 0 0 1-1.8-1.3h.2a1.13 1.13 0 0 1 1.5-1.1 1.13 1.13 0 0 1 .5 1.9 1.13 1.13 0 0 1-1.9-.4l-.1-.4h-.2zM132.1 152.3h2.6M137.2 157.4v2.5" fill="none" stroke="#c90d0c" stroke-width=".2"/>
<path d="M202.7 52.5l-1.5 1.6M135.3 159.9h3.8" fill="none" stroke="#c90d0c" stroke-width=".25"/>
<path d="M200.9 52.4a1.39 1.39 0 0 1 2.2 0 1.39 1.39 0 0 1-.7 2.1 1.39 1.39 0 0 1-1.8-1.2h.2a1.14 1.14 0 0 1 1.5-1.1 1.14 1.14 0 0 1 .6 1.7 1.14 1.14 0 0 1-1.8 .1l-.3-.7h-.2v-.5z" fill-rule="evenodd" fill="#c90d0c"/>
<path d="M198.2 53.3h2.5M200.9 52.4a1.39 1.39 0 0 1 2.2 0 1.39 1.39 0 0 1-.7 2.1 1.39 1.39 0 0 1-1.8-1.2h.2a1.14 1.14 0 0 1 1.5-1.1 1.14 1.14 0 0 1 .6 1.7 1.14 1.14 0 0 1-1.8 .1l-.3-.7h-.2v-.5z" fill="none" stroke="#c90d0c" stroke-width=".2"/>
<path d="M202.7 57.6l-1.5 1.5" fill="none" stroke="#c90d0c" stroke-width=".25"/>
<path d="M200.9 57.4a1.39 1.39 0 0 1 2.2 .1 1.39 1.39 0 0 1-.7 2.1 1.39 1.39 0 0 1-1.8-1.2h.2a1.14 1.14 0 0 1 1.5-1.1 1.14 1.14 0 0 1 .6 1.7 1.14 1.14 0 0 1-1.8 .1l-.3-.7h-.2v-.5z" fill-rule="evenodd" fill="#c90d0c"/>
<path d="M198.2 58.4h2.5M200.9 57.4a1.39 1.39 0 0 1 2.2 .1 1.39 1.39 0 0 1-.7 2.1 1.39 1.39 0 0 1-1.8-1.2h.2a1.14 1.14 0 0 1 1.5-1.1 1.14 1.14 0 0 1 .6 1.7 1.14 1.14 0 0 1-1.8 .1l-.3-.7h-.2v-.5z" fill="none" stroke="#c90d0c" stroke-width=".2"/>
<path d="M202.7 62.7l-1.5 1.5" fill="none" stroke="#c90d0c" stroke-width=".25"/>
<path d="M200.9 62.5a1.39 1.39 0 0 1 2.2 .1 1.39 1.39 0 0 1-.7 2.1 1.39 1.39 0 0 1-1.8-1.3h.2a1.15 1.15 0 0 1 1.7-.9 1.15 1.15 0 0 1 .2 1.9 1.15 1.15 0 0 1-1.8-.6l-.1-.4h-.2v-.5z" fill-rule="evenodd" fill="#c90d0c"/>
<path d="M198.2 63.4h2.5M200.9 62.5a1.39 1.39 0 0 1 2.2 .1 1.39 1.39 0 0 1-.7 2.1 1.39 1.39 0 0 1-1.8-1.3h.2a1.15 1.15 0 0 1 1.7-.9 1.15 1.15 0 0 1 .2 1.9 1.15 1.15 0 0 1-1.8-.6l-.1-.4h-.2v-.5z" fill="none" stroke="#c90d0c" stroke-width=".2"/>
<path d="M202.7 67.7l-1.5 1.6" fill="none" stroke="#c90d0c" stroke-width=".25"/>
<path d="M200.9 67.6a1.39 1.39 0 0 1 2.2 .1 1.39 1.39 0 0 1-.7 2.1 1.39 1.39 0 0 1-1.8-1.3h.2a1.15 1.15 0 0 1 1.7-.9 1.15 1.15 0 0 1 .2 1.9 1.15 1.15 0 0 1-1.8-.6l-.1-.4h-.2v-.5z" fill-rule="evenodd" fill="#c90d0c"/>
<path d="M198.2 68.5h2.5M200.9 67.6a1.39 1.39 0 0 1 2.2 .1 1.39 1.39 0 0 1-.7 2.1 1.39 1.39 0 0 1-1.8-1.3h.2a1.15 1.15 0 0 1 1.7-.9 1.15 1.15 0 0 1 .2 1.9 1.15 1.15 0 0 1-1.8-.6l-.1-.4h-.2v-.5z" fill="none" stroke="#c90d0c" stroke-width=".2"/>
<path d="M202.7 72.8l-1.5 1.5" fill="none" stroke="#c90d0c" stroke-width=".25"/>
<path d="M200.9 72.7a1.39 1.39 0 0 1 2.2 0 1.39 1.39 0 0 1-.7 2.2 1.39 1.39 0 0 1-1.8-1.3h.2a1.15 1.15 0 0 1 1.7-.9 1.15 1.15 0 0 1 .2 1.9 1.15 1.15 0 0 1-1.8-.6l-.1-.4h-.2v-.5z" fill-rule="evenodd" fill="#c90d0c"/>
<path d="M198.2 73.6h2.5M200.9 72.7a1.39 1.39 0 0 1 2.2 0 1.39 1.39 0 0 1-.7 2.2 1.39 1.39 0 0 1-1.8-1.3h.2a1.15 1.15 0 0 1 1.7-.9 1.15 1.15 0 0 1 .2 1.9 1.15 1.15 0 0 1-1.8-.6l-.1-.4h-.2v-.5z" fill="none" stroke="#c90d0c" stroke-width=".2"/>
<path d="M131.6 123.6l-1.5 1.5" fill="none" stroke="#c90d0c" stroke-width=".25"/>
<path d="M129.8 123.5a1.39 1.39 0 0 1 2.2 .1 1.39 1.39 0 0 1-.8 2.1 1.39 1.39 0 0 1-1.7-1.3h.2a1.13 1.13 0 0 1 1.5-1.1 1.13 1.13 0 0 1 .4 1.8 1.13 1.13 0 0 1-1.8-.3l-.1-.4h-.2z" fill-rule="evenodd" fill="#c90d0c"/>
<path d="M129.8 123.5a1.39 1.39 0 0 1 2.2 .1 1.39 1.39 0 0 1-.8 2.1 1.39 1.39 0 0 1-1.7-1.3h.2a1.13 1.13 0 0 1 1.5-1.1 1.13 1.13 0 0 1 .4 1.8 1.13 1.13 0 0 1-1.8-.3l-.1-.4h-.2zM132.1 124.4h2.6" fill="none" stroke="#c90d0c" stroke-width=".2"/>
<path d="M131.6 118.5l-1.5 1.6" fill="none" stroke="#c90d0c" stroke-width=".25"/>
<path d="M129.8 118.4a1.39 1.39 0 0 1 2.2 .2 1.39 1.39 0 0 1-.8 2.1 1.39 1.39 0 0 1-1.7-1.4h.2a1.13 1.13 0 0 1 1.5-1.1 1.13 1.13 0 0 1 .4 1.8 1.13 1.13 0 0 1-1.8-.3l-.1-.4h-.2z" fill-rule="evenodd" fill="#c90d0c"/>
<path d="M129.8 118.4a1.39 1.39 0 0 1 2.2 .2 1.39 1.39 0 0 1-.8 2.1 1.39 1.39 0 0 1-1.7-1.4h.2a1.13 1.13 0 0 1 1.5-1.1 1.13 1.13 0 0 1 .4 1.8 1.13 1.13 0 0 1-1.8-.3l-.1-.4h-.2zM132.1 119.3h2.6" fill="none" stroke="#c90d0c" stroke-width=".2"/>
<path d="M188 106.6h20.3M208.3 104.1v17.7h-20.3" fill="none" stroke="#0dab76" stroke-width=".2"/>
<circle cx="208.3" cy="106.6" r=".51" fill="#0dab76"/>
<g fill="none" stroke="#0dab76" stroke-width=".2">
<path d="M81.3 38.1v2.5h7.6M215.9 33h17.8M231.1 30.4v2.6M94 83.7h10.2v7.7M30.6 144.7v2.5M50.9 144.7v2.5M73.7 144.7v2.5M94 144.7v2.5M116.9 144.7v2.5M231.1 154.8h-2.5v2.6"/>
<circle cx="208.3" cy="106.6" r=".51"/>
</g>
<circle cx="231.1" cy="33" r=".51" fill="#0dab76"/>
<g fill="none" stroke="#0dab76" stroke-width=".2">
<path d="M188 58.4h10.2M231.1 50.8v2.5h2.6M231.1 71v2.6h2.6M231.1 91.4v2.5h2.6M231.1 111.7v2.5h2.6M116.9 124.4v15.2M116.9 137.1h20.3M137.2 139.6h-10.2v2.6M134.7 157.4h2.5"/>
<circle cx="231.1" cy="33" r=".51"/>
</g>
<circle cx="116.9" cy="137.1" r=".51" fill="#0dab76"/>
<g fill="none" stroke="#0dab76" stroke-width=".2">
<path d="M94 124.4v15.2"/>
<circle cx="116.9" cy="137.1" r=".51"/>
</g>
<circle cx="94" cy="134.5" r=".51" fill="#0dab76"/>
<g fill="none" stroke="#0dab76" stroke-width=".2">
<path d="M73.7 124.4v15.2M73.7 132h63.5M94 134.5h43.2"/>
<circle cx="94" cy="134.5" r=".51"/>
</g>
<circle cx="73.7" cy="132" r=".51" fill="#0dab76"/>
<g fill="none" stroke="#0dab76" stroke-width=".2">
<path d="M50.9 124.4v15.2M50.9 129.5h86.3"/>
<circle cx="73.7" cy="132" r=".51"/>
</g>
<circle cx="50.9" cy="129.5" r=".51" fill="#0dab76"/>
<g fill="none" stroke="#0dab76" stroke-width=".2">
<path d="M30.6 124.4v15.2M30.6 126.9h106.6"/>
<circle cx="50.9" cy="129.5" r=".51"/>
</g>
<circle cx="30.6" cy="126.9" r=".51" fill="#0dab76"/>
<g fill="none" stroke="#0dab76" stroke-width=".2">
<path d="M30.6 43.1h58.3M83.9 55.8h5M50.9 106.6v7.6M73.7 106.6h-43.1v7.6M134.7 106.6h2.5"/>
<circle cx="30.6" cy="126.9" r=".51"/>
</g>
<circle cx="50.9" cy="106.6" r=".51" fill="#0dab76"/>
<g fill="none" stroke="#0dab76" stroke-width=".2">
<path d="M94 106.6h-20.3v7.6"/>
<circle cx="50.9" cy="106.6" r=".51"/>
</g>
<circle cx="73.7" cy="106.6" r=".51" fill="#0dab76"/>
<g fill="none" stroke="#0dab76" stroke-width=".2">
<path d="M94 106.6v7.6"/>
<circle cx="73.7" cy="106.6" r=".51"/>
</g>
<circle cx="94" cy="106.6" r=".51" fill="#0dab76"/>
<g fill="none" stroke="#0dab76" stroke-width=".2">
<path d="M104.2 99v7.6M94 106.6h30.5"/>
<circle cx="94" cy="106.6" r=".51"/>
</g>
<circle cx="104.2" cy="106.6" r=".51" fill="#0dab76"/>
<g fill="none" stroke="#0dab76" stroke-width=".2">
<path d="M30.6 43.1v63.5"/>
<circle cx="104.2" cy="106.6" r=".51"/>
</g>
<circle cx="30.6" cy="106.6" r=".51" fill="#0dab76"/>
<g fill="none" stroke="#0dab76" stroke-width=".2">
<path d="M116.9 106.6v7.6"/>
<circle cx="30.6" cy="106.6" r=".51"/>
</g>
<circle cx="116.9" cy="106.6" r=".51" fill="#0dab76"/>
<g fill="none" stroke="#0dab76" stroke-width=".2">
<path d="M88.9 53.3h-22.8v7.6h-2.5M88.9 45.7h-45.6v10.1M88.9 48.2h-43.1v12.7h-2.5M88.9 50.8h-25.3v5M198.2 53.3h-81.3v53.3M233.7 43.1h-15.3v81.3h-30.4M228.6 78.7v40.6h5.1M233.7 63.4h-12.7v63.5h-33M228.6 99h5.1M233.7 83.7h-10.2v45.8h-35.5M233.7 104.1h-7.6v27.9h-38.1M188 137.1h43.1"/>
<path d="M188 139.6h43.1M233.7 124.4h-5.1v10.1h-40.6M188 142.2h43.1M188 144.7h43.1M188 147.2h43.1M188 149.8h43.1M188 152.3h43.1"/>
<circle cx="116.9" cy="106.6" r=".51"/>
</g>
<circle cx="228.6" cy="99" r=".51" fill="#0dab76"/>
<g fill="none" stroke="#0dab76" stroke-width=".2">
<path d="M228.6 58.4v20.3h5.1"/>
<circle cx="228.6" cy="99" r=".51"/>
</g>
<circle cx="228.6" cy="78.7" r=".51" fill="#0dab76"/>
<g fill="none" stroke="#0dab76" stroke-width=".2">
<path d="M228.6 38.1v20.3h5.1"/>
<circle cx="228.6" cy="78.7" r=".51"/>
</g>
<circle cx="228.6" cy="58.4" r=".51" fill="#0dab76"/>
<g fill="none" stroke="#0dab76" stroke-width=".2">
<path d="M215.9 38.1h17.8"/>
<circle cx="228.6" cy="58.4" r=".51"/>
</g>
<circle cx="228.6" cy="38.1" r=".51" fill="#0dab76"/>
<g fill="none" stroke="#0dab76" stroke-width=".2">
<path d="M88.9 58.4v7.6"/>
<circle cx="228.6" cy="38.1" r=".51"/>
</g>
<circle cx="88.9" cy="60.9" r=".51" fill="#0dab76"/>
<g fill="none" stroke="#0dab76" stroke-width=".2">
<path d="M83.9 60.9h5M198.2 63.4h-7.7v48.3h-2.5M198.2 68.5h-5.1v50.8h-5.1"/>
<circle cx="88.9" cy="60.9" r=".51"/>
</g>
<circle cx="116.9" cy="106.6" r=".51" fill="#0dab76"/>
<g fill="none" stroke="#0dab76" stroke-width=".2">
<path d="M198.2 73.6h-2.6v40.6h-7.6M134.7 119.3v2.5h2.5M134.7 124.4h2.5M134.7 152.3h2.5"/>
<circle cx="116.9" cy="106.6" r=".51"/>
</g>
<text font-size="11.5" fill="#c90d0c" x="225.6" y="176.7">ME507</text>
<g font-size="3.7" fill="#c90d0c">
<text x="36.1" y="13.3">1</text>
<text x="77.2" y="13.3">2</text>
<text x="118.2" y="13.3">3</text>
<text x="159.3" y="13.3">4</text>
<text x="200.3" y="13.3">5</text>
<text x="241.3" y="13.3">6</text>
<text x="13.5" y="33.9">A</text>
<text x="263.6" y="33.9">A</text>
<text x="13.5" y="71.2">B</text>
<text x="263.6" y="71.2">B</text>
<text x="13.4" y="108.5">C</text>
<text x="263.5" y="108.5">C</text>
<text x="13.4" y="145.9">D</text>
<text x="263.5" y="145.9">D</text>
<text x="13.5" y="183.2">E</text>
<text x="263.6" y="183.2">E</text>
</g>
<g font-size="3.6" fill="#c90d0c">
<text x="20.4" y="170.1">Notes:</text>
<text x="161.3" y="170.1">Project:</text>
<text x="177.8" y="170.1">ROBOT ARM</text>
<text x="161.3" y="177.7">Title:</text>
<text x="172.8" y="177.7">ARM PCB</text>
<text x="161.3" y="184">Drawn By:</text>
<text x="182.9" y="184">AGENA, CEJA, TENNEY</text>
<text x="161.3" y="189.1">Date:</text>
<text x="172.8" y="189.1">10/25/2022 5:10 PM</text>
<text x="161.3" y="194.2">Rev: 0</text>
<text x="189.3" y="194.2">Sheet: 1/1</text>
<text x="237.5" y="196.7">Arm_PCB .sch</text>
<text x="161.3" y="199.3">Document Number:</text>
<text x="197.1" y="199.3">1</text>
</g>
<text font-size="3.6" x="0" y="214.9">10/25/2022 5:12 PM C:\Users\cagen\Documents\EAGLE\projects\Arm_PCB\Arm_PCB.sch (Sheet: 1/1)</text>
<g font-size="3" fill="#c90d0c">
<text x="142.3" y="101.5">U$1</text>
<text x="157.5" y="101.5">KeeYees ESP32</text>
</g>
<g font-size="2.5" fill="#808080">
<text x="228.9" y="27.1">GND</text>
<text x="78.3" y="34.8">GND</text>
<text x="203.1" y="34.1">X13-2</text>
<text x="239.8" y="33.6">X14-1</text>
<text x="203.1" y="39.2">X13-1</text>
<text x="239.8" y="38.7">X14-2</text>
<text x="228.9" y="47.5">GND</text>
<text x="239.8" y="43.8">X14-3</text>
<text x="204.3" y="53.9">X15-1</text>
<text x="239.8" y="53.9">X9-1</text>
<text x="31.9" y="57">X8-2</text>
<text x="52.2" y="57">X7-2</text>
<text x="72.5" y="57">X6-2</text>
<text x="204.3" y="59">X15-2</text>
<text x="239.8" y="59">X9-2</text>
<text x="31.9" y="62.1">X8-1</text>
<text x="52.2" y="62.1">X7-1</text>
<text x="72.5" y="62.1">X6-1</text>
<text x="184.7" y="60.7" transform="rotate(-90 184.7 60.7)">GND</text>
<text x="204.3" y="64.1">X15-3</text>
<text x="239.8" y="64.1">X9-3</text>
<text x="86.4" y="71">GND</text>
<text x="204.3" y="69.1">X15-4</text>
<text x="228.9" y="67.7">GND</text>
<text x="204.3" y="74.2">X15-5</text>
<text x="239.8" y="74.2">X10-1</text>
<text x="239.8" y="79.3">X10-2</text>
<text x="91.5" y="88.8">GND</text>
<text x="228.9" y="88.1">GND</text>
<text x="239.8" y="84.4">X10-3</text>
<text x="105.2" y="93.3">C5</text>
<text x="239.8" y="94.5">X11-1</text>
<text x="105.2" y="98.1">0.1 uF</text>
<text x="205.2" y="100.8">GND</text>
<text x="239.8" y="99.6">X11-2</text>
<text x="128.3" y="102.8">B1</text>
<text x="239.8" y="104.7">X11-3</text>
<text x="228.9" y="108.4">GND</text>
<text x="239.8" y="114.9">X12-1</text>
<text x="239.8" y="119.9">X12-2</text>
<text x="29.1" y="123.1" transform="rotate(-90 29.1 123.1)">R7</text>
<text x="33.9" y="123.1" transform="rotate(-90 33.9 123.1)">5000</text>
<text x="49.4" y="123.1" transform="rotate(-90 49.4 123.1)">R6</text>
<text x="54.2" y="123.1" transform="rotate(-90 54.2 123.1)">5000</text>
<text x="72.2" y="123.1" transform="rotate(-90 72.2 123.1)">R5</text>
<text x="77" y="123.1" transform="rotate(-90 77 123.1)">5000</text>
<text x="92.5" y="123.1" transform="rotate(-90 92.5 123.1)">R4</text>
<text x="97.3" y="123.1" transform="rotate(-90 97.3 123.1)">5000</text>
<text x="115.4" y="123.1" transform="rotate(-90 115.4 123.1)">R3</text>
<text x="120.2" y="123.1" transform="rotate(-90 120.2 123.1)">5000</text>
<text x="121.9" y="125.5">X17-1</text>
<text x="121.9" y="120.4">X17-2</text>
<text x="239.8" y="125">X12-3</text>
<text x="19.2" y="140.8">X5-2</text>
<text x="39.5" y="140.8">X4-2</text>
<text x="62.4" y="140.8">X3-2</text>
<text x="82.6" y="140.8">X1-2</text>
<text x="105.5" y="140.8">X2-2</text>
<text x="19.2" y="145.8">X5-1</text>
<text x="39.5" y="145.8">X4-1</text>
<text x="62.4" y="145.8">X3-1</text>
<text x="82.6" y="145.8">X1-1</text>
<text x="105.5" y="145.8">X2-1</text>
<text x="124.5" y="147.2">GND</text>
<text x="28" y="152.3">GND</text>
<text x="48.3" y="152.3">GND</text>
<text x="71.2" y="152.3">GND</text>
<text x="91.5" y="152.3">GND</text>
<text x="114.3" y="152.3">GND</text>
<text x="121.9" y="153.5">X16-2</text>
<text x="121.9" y="158.5">X16-1</text>
<text x="134.7" y="162.4">GND</text>
<text x="226.1" y="162.4">GND</text>
</g>
<g font-size="2.5" fill="#c90d0c">
<text x="229.2" y="185.3">Mechanical Engineering</text>
<text x="238" y="181.5">Cal Poly</text>
<text x="231" y="189.1">San Luis Obispo, CA</text>
</g>
<g font-size="2.1" fill="#808080">
<text x="213.7" y="32.6">2</text>
<text x="234.7" y="32.6">1</text>
<text x="90.5" y="40.2">1</text>
<text x="213.7" y="37.7">1</text>
<text x="234.7" y="37.7">2</text>
<text x="90.5" y="42.8">2</text>
<text x="90.5" y="45.3">3</text>
<text x="90.5" y="47.8">4</text>
<text x="234.7" y="42.8">3</text>
<text x="90.5" y="50.4">5</text>
<text x="90.5" y="52.9">6</text>
<text x="199.1" y="52.9">1</text>
<text x="234.7" y="52.9">1</text>
<text x="41.1" y="55.5">2</text>
<text x="61.4" y="55.5">2</text>
<text x="81.7" y="55.5">2</text>
<text x="90.5" y="55.5">7</text>
<text x="90.5" y="58">8</text>
<text x="199.1" y="58">2</text>
<text x="234.7" y="58">2</text>
<text x="41.1" y="60.5">1</text>
<text x="61.4" y="60.5">1</text>
<text x="81.7" y="60.5">1</text>
<text x="199.1" y="63.1">3</text>
<text x="234.7" y="63.1">3</text>
<text x="199.1" y="68.2">4</text>
<text x="199.1" y="73.2">5</text>
<text x="234.7" y="73.2">1</text>
<text x="234.7" y="78.3">2</text>
<text x="234.7" y="83.4">3</text>
<text x="234.7" y="93.6">1</text>
<text x="234.7" y="98.6">2</text>
<text x="137.4" y="106.3">P1</text>
<text x="144.6" y="107.4">3V3_OUT</text>
<text x="175.9" y="107.4">GND</text>
<text x="185.3" y="106.3">P32</text>
<text x="234.7" y="103.7">3</text>
<text x="137.4" y="108.8">P2</text>
<text x="137.4" y="111.3">P3</text>
<text x="137.4" y="113.9">P4</text>
<text x="144.6" y="109.9">RST/EN</text>
<text x="144.6" y="112.4">ADC0/GPIO36</text>
<text x="166.9" y="109.9">MOSI/GPIO23</text>
<text x="168.2" y="112.4">SCL/GPIO22</text>
<text x="185.3" y="108.8">P37</text>
<text x="185.3" y="111.3">P36</text>
<text x="185.3" y="113.9">P35</text>
<text x="234.7" y="113.9">1</text>
<text x="132.5" y="119">2</text>
<text x="137.4" y="116.4">P5</text>
<text x="137.4" y="119">P6</text>
<text x="144.6" y="115">ADC3/GPIO39</text>
<text x="144.6" y="117.5">ADC6/GPIO34</text>
<text x="169.4" y="117.5">RX0/GPIO3</text>
<text x="169.6" y="115">TX0/GPIO1</text>
<text x="185.3" y="116.4">P34</text>
<text x="185.3" y="119">P33</text>
<text x="234.7" y="119">2</text>
<text x="132.5" y="124">1</text>
<text x="137.4" y="121.5">P7</text>
<text x="137.4" y="124">P8</text>
<text x="144.6" y="120.1">ADC7/GPIO35</text>
<text x="144.6" y="122.6">ADC4/GPIO32</text>
<text x="144.6" y="125.1">ADC5/GPIO33</text>
<text x="166.9" y="125.1">MISO/GPIO19</text>
<text x="168" y="120.1">SDA/GPIO21</text>
<text x="175.9" y="122.6">GND</text>
<text x="185.3" y="121.5">P38</text>
<text x="185.3" y="124">P31</text>
<text x="234.7" y="124">3</text>
<text x="136.2" y="129.1">P10</text>
<text x="136.4" y="131.6">P11</text>
<text x="137.4" y="126.5">P9</text>
<text x="144.6" y="127.7">ADC18/GPIO25</text>
<text x="144.6" y="130.2">ADC19/GPIO26</text>
<text x="168" y="127.7">SCK/GPIO18</text>
<text x="170.7" y="130.2">SS/GPIO5</text>
<text x="185.3" y="126.5">P30</text>
<text x="185.3" y="129.1">P29</text>
<text x="185.3" y="131.6">P28</text>
<text x="136.2" y="134.2">P12</text>
<text x="136.2" y="136.7">P13</text>
<text x="144.6" y="132.8">ADC17/GPIO27</text>
<text x="144.6" y="135.3">ADC16/GPIO14</text>
<text x="144.6" y="137.8">ADC15/GPIO12</text>
<text x="166.7" y="137.8">ADC10/GPIO4</text>
<text x="168.2" y="135.3">RX2/GPIO16</text>
<text x="168.4" y="132.8">TX2/GPIO17</text>
<text x="185.3" y="134.2">P27</text>
<text x="185.3" y="136.7">P26</text>
<text x="232.7" y="136.7">1</text>
<text x="28.4" y="139.2">2</text>
<text x="48.7" y="139.2">2</text>
<text x="71.5" y="139.2">2</text>
<text x="91.9" y="139.2">2</text>
<text x="114.7" y="139.2">2</text>
<text x="136.2" y="139.2">P14</text>
<text x="136.2" y="141.8">P15</text>
<text x="144.6" y="140.4">GND</text>
<text x="144.6" y="142.9">ADC14/GPIO13</text>
<text x="166.7" y="142.9">ADC12/GPIO2</text>
<text x="166.8" y="140.4">ADC11/GPIO0</text>
<text x="185.3" y="141.8">P24</text>
<text x="185.3" y="139.2">P25</text>
<text x="232.7" y="139.2">2</text>
<text x="232.7" y="141.8">3</text>
<text x="28.4" y="144.3">1</text>
<text x="48.7" y="144.3">1</text>
<text x="71.5" y="144.3">1</text>
<text x="91.9" y="144.3">1</text>
<text x="114.7" y="144.3">1</text>
<text x="136.2" y="144.3">P16</text>
<text x="136.2" y="146.9">P17</text>
<text x="136.2" y="149.4">P18</text>
<text x="144.6" y="145.5">SD_D2/GPIO9</text>
<text x="144.6" y="148">SD_D3/GPIO10</text>
<text x="165.5" y="145.5">ADC13/GPIO15</text>
<text x="166.7" y="148">SD_D1/GPIO8</text>
<text x="185.3" y="144.3">P23</text>
<text x="185.3" y="146.9">P22</text>
<text x="185.3" y="149.4">P21</text>
<text x="232.7" y="144.3">4</text>
<text x="232.7" y="146.9">5</text>
<text x="232.7" y="149.4">6</text>
<text x="132.5" y="151.9">2</text>
<text x="136.2" y="151.9">P19</text>
<text x="144.6" y="150.5">SD_CMD/GPIO11</text>
<text x="144.6" y="153.1">5V_IN</text>
<text x="166.5" y="153.1">SD_CK/GPIO6</text>
<text x="166.7" y="150.5">SD_D0/GPIO7</text>
<text x="185.3" y="151.9">P20</text>
<text x="232.7" y="151.9">7</text>
<text x="232.7" y="154.5">8</text>
<text x="132.5" y="157">1</text>
</g>
</svg>
